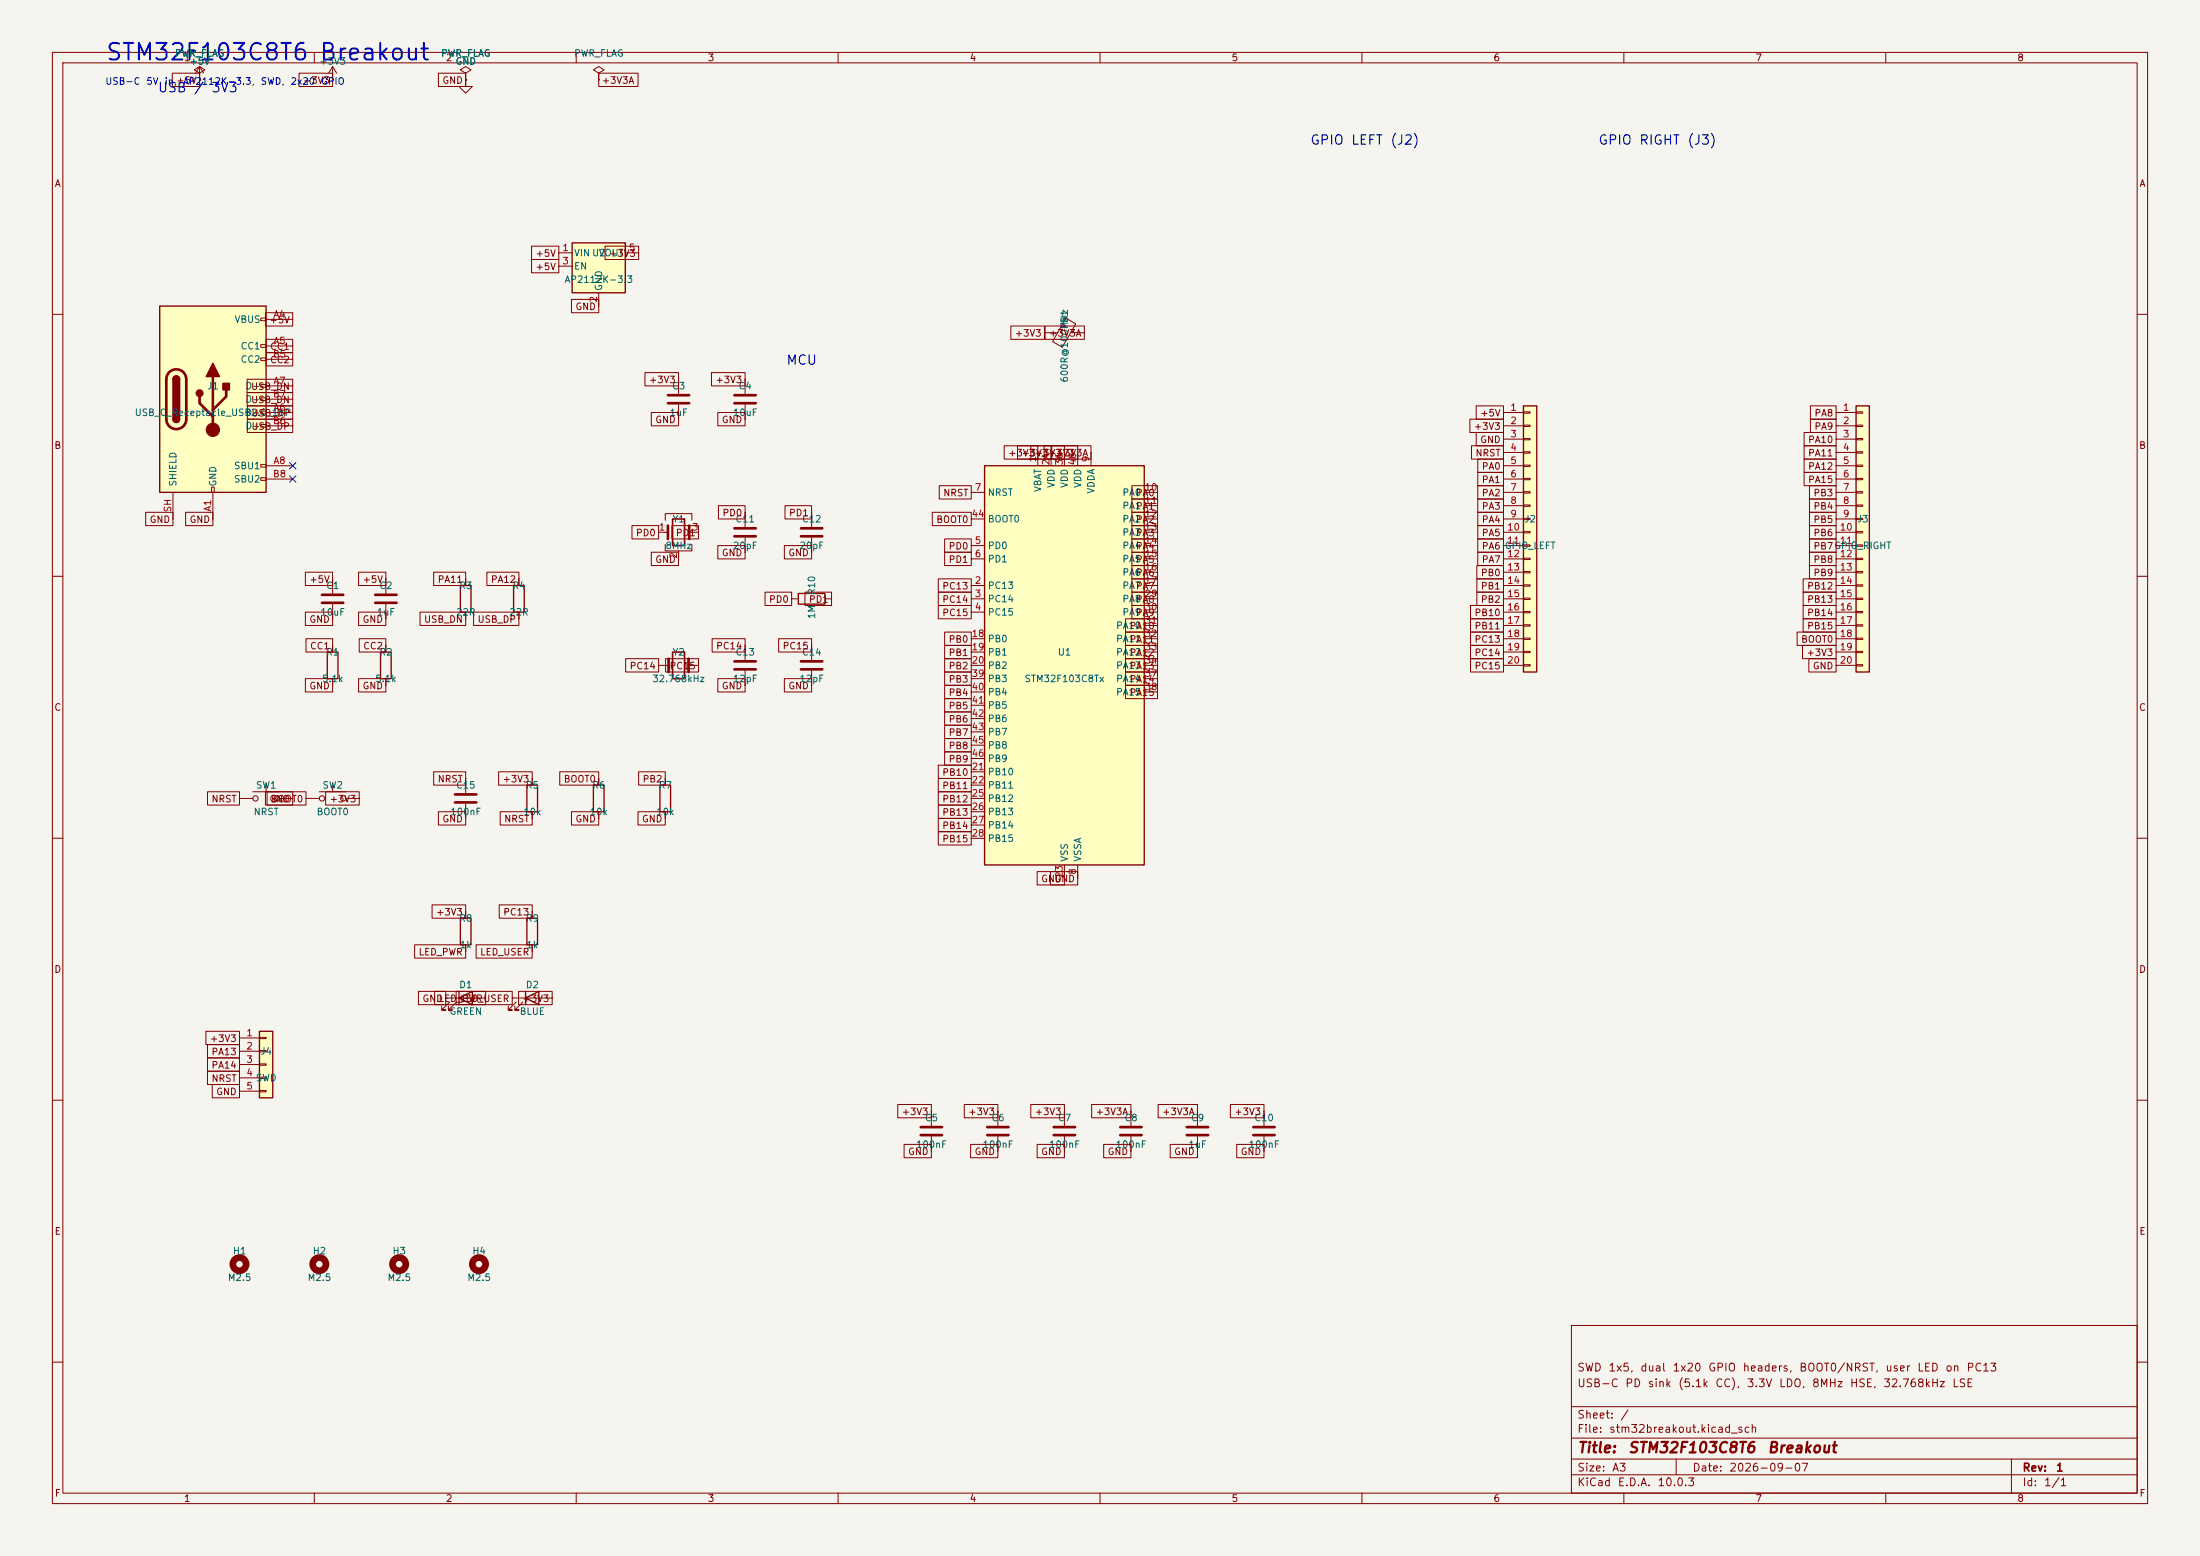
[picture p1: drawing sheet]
<svg xmlns="http://www.w3.org/2000/svg" width="420mm" height="297mm" viewBox="0 0 420 297" stroke-linecap="round" stroke-linejoin="round" font-family="sans-serif">
<path d="M0 0h420v297h-420z" fill="#f5f4ef" stroke="#f5f4ef" stroke-width=".19"/>
<g fill="none" stroke="#840000" stroke-width=".19">
<path d="M10 10h400v277h-400zM12 12h396v273h-396zM60 10v2M110 10v2M160 10v2M210 10v2M260 10v2M310 10v2M360 10v2M10 60h2M408 60h2M10 110h2"/>
<path d="M408 110h2M10 160h2M408 160h2M10 210h2M408 210h2M300 253h108v32h-108zM10 260h2M300 278.5h108M300 274.5h108M300 268.5h108M320 278.5v3M384 278.5v6.5"/>
<path d="M408 260h2M60 285v2M110 285v2M160 285v2M210 285v2M260 285v2M300 281.5h108M310 285v2M360 285v2"/>
</g>
<path d="M290.8 77.5h2.6v50.8h-2.6z" fill="#ffffc2"/>
<path d="M290.8 77.5h2.6v50.8h-2.6zM62.5 124.5h2v5h-2zM100.6 149.9h2v5h-2z" fill="none" stroke="#840000" stroke-width=".25"/>
<g fill="none" stroke="#840000" stroke-width=".19">
<path d="M38.1 14l1-.7-1-.6-1 .6 1 .7v1.2M38.1 15.2h.1M38.1 12.7l-.8 1.3M38.1 12.7l.8 1.3M38.1 12.7v2.5M63.5 15.2h.1M63.5 12.7l-.8 1.3M63.5 12.7l.8 1.3M63.5 12.7v2.5M287 78.7h3.8M290.8 78.6h1.3v.3h-1.3zM287 81.3h3.8"/>
<path d="M287 83.8h3.8M287 86.4h3.8M287 88.9h3.8M287 91.4h3.8M287 94h3.8M287 96.5h3.8M287 99.1h3.8M290.8 81.2h1.3v.2h-1.3zM290.8 83.7h1.3v.2h-1.3zM290.8 86.2h1.3v.3h-1.3zM290.8 88.8h1.3v.2h-1.3zM290.8 91.3h1.3v.3h-1.3z"/>
<path d="M290.8 93.9h1.3v.2h-1.3zM290.8 96.4h1.3v.2h-1.3zM290.8 98.9h1.3v.3h-1.3zM73.7 110.5v2.8M73.7 115.3v2.8M287 101.6h3.8M287 104.1h3.8M287 106.7h3.8M287 109.2h3.8M287 111.8h3.8M287 114.3h3.8M287 116.8h3.8"/>
<path d="M287 119.4h3.8M290.8 101.5h1.3v.2h-1.3zM290.8 104h1.3v.3h-1.3zM290.8 106.6h1.3v.2h-1.3zM290.8 109.1h1.3v.2h-1.3zM290.8 111.6h1.3v.3h-1.3zM290.8 114.2h1.3v.2h-1.3zM290.8 116.7h1.3v.3h-1.3zM290.8 119.3h1.3v.2h-1.3zM63.5 123.2v1.3M63.5 129.5v1.3M142.2 123.2v2.8"/>
<path d="M142.2 128v2.8M287 121.9h3.8M287 124.5h3.8M287 127h3.8M290.8 121.8h1.3v.2h-1.3zM290.8 124.3h1.3v.3h-1.3zM290.8 126.9h1.3v.2h-1.3zM101.6 148.6v1.3M101.6 154.9v1.3M190.5 212.1v2.8M190.5 216.9v2.8M203.2 212.1v2.8"/>
<path d="M203.2 216.9v2.8M215.9 212.1v2.8M215.9 216.9v2.8"/>
</g>
<path d="M71.6 113.5h4.1M71.6 115.1h4.1M140.2 126.2h4.1M140.2 127.8h4.1M188.5 215.1h4M188.5 216.7h4M201.2 215.1h4M201.2 216.7h4M213.9 215.1h4M213.9 216.7h4" fill="none" stroke="#840000" stroke-width=".51"/>
<path d="M109.2 46.4h10.2v9.5h-10.2z" fill="#ffffc2"/>
<path d="M109.2 46.4h10.2v9.5h-10.2zM152.4 113.3h5.1v2h-5.1zM72.6 124.5h2.1v5h-2.1z" fill="none" stroke="#840000" stroke-width=".25"/>
<path d="M106.7 48.3h2.5M106.7 50.8h2.5M114.3 55.9v2.5M119.4 48.3h2.5M151.1 114.3h1.3M157.5 114.3h1.2M73.7 123.2v1.3M73.7 129.5v1.3M88.9 148.6v2.8M88.9 153.4v2.8M177.8 212.1v2.8M177.8 216.9v2.8" fill="none" stroke="#840000" stroke-width=".19"/>
<path d="M86.9 151.6h4M86.9 153.2h4M175.8 215.1h4M175.8 216.7h4" fill="none" stroke="#840000" stroke-width=".51"/>
<path d="M188 88.9h30.4v76.2h-30.4z" fill="#ffffc2"/>
<path d="M188 88.9h30.4v76.2h-30.4z" fill="none" stroke="#840000" stroke-width=".25"/>
<g fill="none" stroke="#840000" stroke-width=".19">
<path d="M185.4 94h2.6M185.4 99.1h2.6M198.1 86.4v2.5M200.7 86.4v2.5M203.2 86.4v2.5M205.7 86.4v2.5M208.3 86.4v2.5M218.4 94h2.6M218.4 96.5h2.6M218.4 99.1h2.6M185.4 111.8h2.6M185.4 114.3h2.6"/>
<path d="M185.4 116.8h2.6M185.4 104.1h2.6M185.4 106.7h2.6M218.4 111.8h2.6M218.4 114.3h2.6M218.4 116.8h2.6M218.4 104.1h2.6M218.4 106.7h2.6M218.4 101.6h2.6M218.4 109.2h2.6M218.4 119.4h2.6M125.7 127h1.9"/>
<path d="M131.4 127h1.9M185.4 121.9h2.6M185.4 124.5h2.6M185.4 127h2.6M185.4 129.5h2.6M185.4 132.1h2.6M185.4 134.6h2.6M185.4 137.2h2.6M185.4 139.7h2.6M218.4 121.9h2.6M218.4 124.5h2.6M218.4 127h2.6"/>
<path d="M218.4 129.5h2.6M218.4 132.1h2.6M185.4 147.3h2.6M185.4 149.9h2.6M185.4 152.4h2.6M185.4 154.9h2.6M185.4 157.5h2.6M185.4 142.2h2.6M185.4 144.8h2.6M185.4 160h2.6M203.2 165.1v2.5M205.7 165.1v2.5"/>
</g>
<path d="M127.6 125.7v2.6M131.4 125.7v2.6" fill="none" stroke="#840000" stroke-width=".51"/>
<path d="M128.4 124.5h2.3v5h-2.3z" fill="none" stroke="#840000" stroke-width=".3"/>
<path d="M30.5 58.4h20.3v35.6h-20.3z" fill="#ffffc2"/>
<g fill="none" stroke="#840000" stroke-width=".19">
<path d="M49.8 60.7h1v.5h-1zM49.8 65.8h1v.5h-1zM49.8 68.3h1v.5h-1zM49.8 73.4h1v.5h-1zM49.8 75.9h1v.6h-1zM49.8 78.5h1v.5h-1zM50.8 61h5.1M50.8 66h5.1M50.8 78.7h5.1M50.8 73.7h5.1M50.8 68.6h5.1M50.8 76.2h5.1"/>
<path d="M33 94v5.1M40.4 93h.5v1h-.5zM40.6 94v5.1M49.8 81h1v.5h-1zM49.8 88.6h1v.6h-1zM49.8 91.2h1v.5h-1zM50.8 88.9h5.1M50.8 81.3h5.1M50.8 91.4h5.1M127 99.3v-1.3h5.1v1.3M125.7 101.6h1.8M127 103.9v1.3h5.1v-1.3"/>
<path d="M129.5 105.2v1.5M131.6 101.6h1.7"/>
</g>
<path d="M30.5 58.4h20.3v35.6h-20.3zM33 72.4a.64 .64 0 0 1 .7-.6 .64 .64 0 0 1 .6 .6M33 80a.64 .64 0 0 0 .7 .6 .64 .64 0 0 0 .6-.6" fill="none" stroke="#840000" stroke-width=".25"/>
<path d="M32.3 71.1a1.9 1.9 0 0 1 2.1-.5 1.9 1.9 0 0 1 1.2 1.8v7.6a1.91 1.91 0 0 1-1.9 1.9 1.91 1.91 0 0 1-2-1.9l.1-7.8 .1-.6zM38.1 75.7v1.3l2.5 2.5M40.6 71.9v10.1M43.2 74.4v1.3l-2.6 2.5M127.5 100.3v2.6M131.6 100.3v2.6" fill="none" stroke="#840000" stroke-width=".51"/>
<g fill="#840000" stroke="#840000" stroke-width=".25">
<path d="M33 72.4h1.3v7.6h-1.3z"/>
<path d="M33.2 71.9a.64 .64 0 0 1 .7-.1 .64 .64 0 0 1 .4 .6h-1.3z"/>
<path d="M33 80h1.3a.64 .64 0 0 1-.6 .6 .64 .64 0 0 1-.7-.6z"/>
<path d="M40.6 69.3l1.3 2.6h-2.5z"/>
<path d="M42.5 73.2h1.3v1.2h-1.3z"/>
<circle cx="38.1" cy="75.1" r=".63"/>
</g>
<circle cx="40.6" cy="82" r="1.27" fill="#840000" stroke="#840000" stroke-width=".19"/>
<path d="M128.4 99.1h2.3v5h-2.3z" fill="none" stroke="#840000" stroke-width=".3"/>
<path d="M354.3 77.5h2.6v50.8h-2.6z" fill="#ffffc2"/>
<path d="M354.3 77.5h2.6v50.8h-2.6zM87.9 111.8h2v5h-2zM98 111.8h2.1v5h-2.1zM113.3 149.9h2v5h-2zM126 149.9h2v5h-2zM87.9 175.3h2v5h-2zM100.6 175.3h2v5h-2zM100.3 190.5l2.6-1.3v2.6zM100.3 189.2v2.6" fill="none" stroke="#840000" stroke-width=".25"/>
<g fill="none" stroke="#840000" stroke-width=".19">
<path d="M88.9 15.2v1.3h1.3l-1.3 1.3-1.3-1.3h1.3M88.9 15.2h.1M88.9 14l1-.7-1-.6-1 .6 1 .7v1.2M114.3 14l1-.7-1-.6-1 .6 1 .7v1.2M114.3 15.2h.1M129.5 72.4v2.8M129.5 77.2v2.8M142.2 72.4v2.8M142.2 77.2v2.8M199.4 63.5h2.5M203.5 60.7l1.9 1.1-2.6 4.5-1.9-1.1zM204.4 63.5h2.6"/>
<path d="M350.5 78.7h3.8M354.3 78.6h1.3v.3h-1.3zM142.2 97.8v2.8M154.9 97.8v2.8M350.5 81.3h3.8M350.5 83.8h3.8M350.5 86.4h3.8M350.5 88.9h3.8M350.5 91.4h3.8M350.5 94h3.8M350.5 96.5h3.8M350.5 99.1h3.8"/>
<path d="M354.3 81.2h1.3v.2h-1.3zM354.3 83.7h1.3v.2h-1.3zM354.3 86.2h1.3v.3h-1.3zM354.3 88.8h1.3v.2h-1.3zM354.3 91.3h1.3v.3h-1.3zM354.3 93.9h1.3v.2h-1.3zM354.3 96.4h1.3v.2h-1.3zM354.3 98.9h1.3v.3h-1.3zM63.5 110.5v2.8M63.5 115.3v2.8M88.9 110.5v1.3M88.9 116.8v1.3"/>
<path d="M99.1 110.5v1.3M99.1 116.8v1.3M142.2 102.6v2.8M154.9 102.6v2.8M350.5 101.6h3.8M350.5 104.1h3.8M350.5 106.7h3.8M350.5 109.2h3.8M350.5 111.8h3.8M350.5 114.3h3.8M350.5 116.8h3.8M350.5 119.4h3.8"/>
<path d="M354.3 101.5h1.3v.2h-1.3zM354.3 104h1.3v.3h-1.3zM354.3 106.6h1.3v.2h-1.3zM354.3 109.1h1.3v.2h-1.3zM354.3 111.6h1.3v.3h-1.3zM354.3 114.2h1.3v.2h-1.3zM354.3 116.7h1.3v.3h-1.3zM354.3 119.3h1.3v.2h-1.3zM154.9 123.2v2.8M154.9 128v2.8M350.5 121.9h3.8M350.5 124.5h3.8"/>
<path d="M350.5 127h3.8M354.3 121.8h1.3v.2h-1.3zM354.3 124.3h1.3v.3h-1.3zM354.3 126.9h1.3v.2h-1.3zM45.7 152.4h2.6M48.3 151.1h5M50.8 149.4v1.7M53.3 152.4h2.6M58.4 152.4h2.6M61 151.1h5M63.5 149.4v1.7M66 152.4h2.6"/>
<path d="M114.3 148.6v1.3M114.3 154.9v1.3M127 148.6v1.3M127 154.9v1.3M88.9 174v1.3M101.6 174v1.3M88.9 180.3v1.3M97.8 190.5h7.6M98.6 191.3l-1.6 1.5h.8h-.8v-.8M99.8 191.3l-1.5 1.5h.8h-.8v-.8M101.6 180.3v1.3M228.6 212.1v2.8"/>
<path d="M228.6 216.9v2.8M241.3 212.1v2.8M241.3 216.9v2.8"/>
<circle cx="48.8" cy="152.4" r=".51"/>
<circle cx="52.8" cy="152.4" r=".51"/>
<circle cx="61.5" cy="152.4" r=".51"/>
<circle cx="65.5" cy="152.4" r=".51"/>
</g>
<g fill="none" stroke="#840000" stroke-width=".51">
<path d="M127.5 75.4h4.1M127.5 77h4.1M140.2 75.4h4.1M140.2 77h4.1M61.5 113.5h4M61.5 115.1h4M140.2 100.8h4.1M140.2 102.4h4.1M152.9 100.8h4.1M152.9 102.4h4.1M152.9 126.2h4.1M152.9 127.8h4.1"/>
<path d="M226.6 215.1h4M226.6 216.7h4M239.3 215.1h4M239.3 216.7h4"/>
</g>
<circle cx="91.4" cy="241.3" r="1.27" fill="none" stroke="#840000" stroke-width="1.3"/>
<path d="M49.5 196.9h2.6v12.7h-2.6z" fill="#ffffc2"/>
<path d="M49.5 196.9h2.6v12.7h-2.6zM87.6 190.5l2.6-1.3v2.6zM87.6 189.2v2.6" fill="none" stroke="#840000" stroke-width=".25"/>
<g fill="none" stroke="#840000" stroke-width=".19">
<path d="M32.9 14h5.2v2.5h-5.2zM38.1 15.2h.1M57.1 14h6.4v2.5h-6.4zM83.7 14h5.2v2.5h-5.2zM88.9 15.2h.1M114.3 14h7.5v2.5h-7.5zM50.7 59.7h5.2v2.5h-5.2zM101.5 47h5.2v2.5h-5.2zM101.5 49.5h5.2v2.6h-5.2zM109.1 57.1h5.2v2.6h-5.2zM115.5 47h6.4v2.5h-6.4zM47.2 74.9h8.7v2.6h-8.7z"/>
<path d="M47.2 72.4h8.7v2.5h-8.7zM47.2 77.5h8.7v2.5h-8.7zM50.8 64.8h5.1v2.5h-5.1zM50.8 67.3h5.1v2.6h-5.1zM123.1 71.1h6.4v2.6h-6.4zM124.3 78.7h5.2v2.6h-5.2zM135.8 71.1h6.4v2.6h-6.4zM137 78.7h5.2v2.6h-5.2zM193 62.2h6.4v2.6h-6.4zM199.5 62.2h7.5v2.6h-7.5zM281.8 77.5h5.2v2.5h-5.2zM345.6 77.5h4.9v2.5h-4.9z"/>
<path d="M27.8 97.8h5.2v2.5h-5.2zM35.4 97.8h5.2v2.5h-5.2zM47.2 80h8.7v2.6h-8.7zM137.2 96.5h5v2.6h-5zM149.9 96.5h5v2.6h-5zM178 97.8h7.4v2.5h-7.4zM179.3 92.7h6.1v2.6h-6.1zM191.7 85.1h6.4v2.5h-6.4zM194.2 85.1h6.5v2.5h-6.5zM196.8 85.1h6.4v2.5h-6.4zM199.3 85.1h6.4v2.5h-6.4zM200.8 85.1h7.5v2.5h-7.5z"/>
<path d="M216.1 97.8h4.9v2.5h-4.9zM216.1 92.7h4.9v2.6h-4.9zM216.1 95.2h4.9v2.6h-4.9zM280.6 80h6.4v2.6h-6.4zM280.9 85.1h6.1v2.5h-6.1zM281.8 82.5h5.2v2.6h-5.2zM282.1 97.8h4.9v2.5h-4.9zM282.1 92.7h4.9v2.6h-4.9zM282.1 95.2h4.9v2.6h-4.9zM282.1 87.6h4.9v2.6h-4.9zM282.1 90.2h4.9v2.5h-4.9zM344.4 82.5h6.1v2.6h-6.1z"/>
<path d="M344.4 85.1h6.1v2.5h-6.1zM344.4 87.6h6.1v2.6h-6.1zM344.4 90.2h6.1v2.5h-6.1zM345.4 92.7h5.1v2.6h-5.1zM345.4 95.2h5.1v2.6h-5.1zM345.4 97.8h5.1v2.5h-5.1zM345.6 80h4.9v2.6h-4.9zM58.3 109.2h5.2v2.6h-5.2zM58.3 116.8h5.2v2.6h-5.2zM68.5 116.8h5.2v2.6h-5.2zM68.5 109.2h5.2v2.6h-5.2zM80.2 116.8h8.7v2.6h-8.7z"/>
<path d="M82.8 109.2h6.1v2.6h-6.1zM90.4 116.8h8.7v2.6h-8.7zM92.9 109.2h6.2v2.6h-6.2zM120.6 100.3h5.1v2.6h-5.1zM124.3 105.4h5.2v2.6h-5.2zM128.3 100.3h5v2.6h-5zM137 104.1h5.2v2.6h-5.2zM146 113h5.1v2.6h-5.1zM149.7 104.1h5.2v2.6h-5.2zM153.7 113h5v2.6h-5zM179.1 113h6.3v2.6h-6.3zM179.1 115.6h6.3v2.5h-6.3z"/>
<path d="M179.1 110.5h6.3v2.5h-6.3zM180.3 105.4h5.1v2.6h-5.1zM180.3 102.9h5.1v2.5h-5.1zM214.9 118.1h6.1v2.6h-6.1zM216.1 110.5h4.9v2.5h-4.9zM216.1 113h4.9v2.6h-4.9zM216.1 115.6h4.9v2.5h-4.9zM216.1 100.3h4.9v2.6h-4.9zM216.1 105.4h4.9v2.6h-4.9zM216.1 102.9h4.9v2.5h-4.9zM216.1 107.9h4.9v2.6h-4.9zM280.7 115.6h6.3v2.5h-6.3z"/>
<path d="M280.7 118.1h6.3v2.6h-6.3zM281.9 107.9h5.1v2.6h-5.1zM281.9 110.5h5.1v2.5h-5.1zM281.9 113h5.1v2.6h-5.1zM282.1 105.4h4.9v2.6h-4.9zM282.1 100.3h4.9v2.6h-4.9zM282.1 102.9h4.9v2.5h-4.9zM344.2 118.1h6.3v2.6h-6.3zM344.2 110.5h6.3v2.5h-6.3zM344.2 113h6.3v2.6h-6.3zM344.2 115.6h6.3v2.5h-6.3zM345.4 100.3h5.1v2.6h-5.1z"/>
<path d="M345.4 102.9h5.1v2.5h-5.1zM345.4 107.9h5.1v2.6h-5.1zM345.4 105.4h5.1v2.6h-5.1zM58.3 129.5h5.2v2.6h-5.2zM58.4 121.9h5.1v2.6h-5.1zM68.5 129.5h5.2v2.6h-5.2zM68.6 121.9h5.1v2.6h-5.1zM119.4 125.7h6.3v2.6h-6.3zM127.1 125.7h6.2v2.6h-6.2zM135.9 121.9h6.3v2.6h-6.3zM137 129.5h5.2v2.6h-5.2zM148.6 121.9h6.3v2.6h-6.3z"/>
<path d="M149.7 129.5h5.2v2.6h-5.2zM180.3 125.7h5.1v2.6h-5.1zM180.3 120.6h5.1v2.6h-5.1zM180.3 123.2h5.1v2.5h-5.1zM180.3 128.3h5.1v2.5h-5.1zM180.3 130.8h5.1v2.6h-5.1zM180.3 133.3h5.1v2.6h-5.1zM180.3 135.9h5.1v2.5h-5.1zM180.3 138.4h5.1v2.6h-5.1zM214.9 120.6h6.1v2.6h-6.1zM214.9 123.2h6.1v2.5h-6.1zM214.9 125.7h6.1v2.6h-6.1z"/>
<path d="M214.9 128.3h6.1v2.5h-6.1zM214.9 130.8h6.1v2.6h-6.1zM280.7 120.6h6.3v2.6h-6.3zM280.7 123.2h6.3v2.5h-6.3zM280.7 125.7h6.3v2.6h-6.3zM343.1 120.6h7.4v2.6h-7.4zM344.1 123.2h6.4v2.5h-6.4zM345.3 125.7h5.2v2.6h-5.2zM39.6 151.1h6.1v2.6h-6.1zM50.7 151.1h5.2v2.6h-5.2zM51 151.1h7.4v2.6h-7.4zM62.2 151.1h6.4v2.6h-6.4z"/>
<path d="M82.8 147.3h6.1v2.6h-6.1zM83.7 154.9h5.2v2.6h-5.2zM95.2 147.3h6.4v2.6h-6.4zM95.5 154.9h6.1v2.6h-6.1zM106.9 147.3h7.4v2.6h-7.4zM109.1 154.9h5.2v2.6h-5.2zM121.8 154.9h5.2v2.6h-5.2zM121.9 147.3h5.1v2.6h-5.1zM179.1 156.2h6.3v2.6h-6.3zM179.1 158.7h6.3v2.6h-6.3zM179.1 146h6.3v2.6h-6.3zM179.1 148.6h6.3v2.5h-6.3z"/>
<path d="M179.1 151.1h6.3v2.6h-6.3zM179.1 153.7h6.3v2.5h-6.3zM180.3 143.5h5.1v2.6h-5.1zM180.3 141h5.1v2.5h-5.1zM82.5 172.7h6.4v2.6h-6.4zM95.3 172.7h6.3v2.6h-6.3zM198 166.4h5.2v2.5h-5.2zM200.5 166.4h5.2v2.5h-5.2zM39.3 196.8h6.4v2.6h-6.4zM39.6 199.4h6.1v2.5h-6.1zM45.7 198.1h3.8M49.5 198h1.3v.2h-1.3z"/>
<path d="M79.2 180.3h9.7v2.6h-9.7zM79.9 189.2h5.2v2.6h-5.2zM83 189.2h9.7v2.6h-9.7zM85.1 190.5h7.6M85.9 191.3l-1.6 1.5h.8h-.8v-.8M87.1 189.2h10.7v2.6h-10.7zM87.1 191.3l-1.5 1.5h.8h-.8v-.8M90.9 180.3h10.7v2.6h-10.7zM99 189.2h6.4v2.6h-6.4zM39.6 201.9h6.1v2.6h-6.1zM39.6 204.5h6.1v2.5h-6.1zM40.5 207h5.2v2.6h-5.2z"/>
<path d="M45.7 200.7h3.8M45.7 203.2h3.8M45.7 205.7h3.8M45.7 208.3h3.8M49.5 200.5h1.3v.3h-1.3zM49.5 203.1h1.3v.2h-1.3zM49.5 205.6h1.3v.3h-1.3zM49.5 208.2h1.3v.2h-1.3zM171.4 210.8h6.4v2.6h-6.4zM172.6 218.4h5.2v2.6h-5.2zM184.1 210.8h6.4v2.6h-6.4zM185.3 218.4h5.2v2.6h-5.2z"/>
<path d="M196.8 210.8h6.4v2.6h-6.4zM198 218.4h5.2v2.6h-5.2zM208.4 210.8h7.5v2.6h-7.5zM210.7 218.4h5.2v2.6h-5.2zM221.1 210.8h7.5v2.6h-7.5zM223.4 218.4h5.2v2.6h-5.2zM234.9 210.8h6.4v2.6h-6.4zM236.1 218.4h5.2v2.6h-5.2z"/>
</g>
<g fill="none" stroke="#840000" stroke-width="1.3">
<circle cx="45.7" cy="241.3" r="1.27"/>
<circle cx="61" cy="241.3" r="1.27"/>
<circle cx="76.2" cy="241.3" r="1.27"/>
</g>
<path d="M55.3 88.3l1.2 1.2M55.3 90.8l1.2 1.2M56.5 88.3l-1.2 1.2M56.5 90.8l-1.2 1.2" fill="none" stroke="#000084" stroke-width=".19"/>
<text font-size="3.2" fill="#0000c2" x="20" y="12.3">STM32F103C8T6 Breakout</text>
<g font-size="2" fill="#840000">
<text x="301" y="277.8">Title:</text>
<text x="310.7" y="277.8">STM32F103C8T6</text>
<text x="337.3" y="277.8">Breakout</text>
</g>
<g font-size="1.8" fill="#0000c2">
<text x="30" y="18.1">USB / 3V3</text>
<text x="250" y="28.1">GPIO LEFT (J2)</text>
<text x="305" y="28.1">GPIO RIGHT (J3)</text>
<text x="150" y="70.1">MCU</text>
</g>
<g font-size="1.5" fill="#840000">
<text x="301" y="262.1">SWD</text>
<text x="306.9" y="262.1">1x5,</text>
<text x="313" y="262.1">dual</text>
<text x="319.2" y="262.1">1x20</text>
<text x="326" y="262.1">GPIO</text>
<text x="332.6" y="262.1">headers,</text>
<text x="343.4" y="262.1">BOOT0/NRST,</text>
<text x="359.8" y="262.1">user</text>
<text x="365.9" y="262.1">LED</text>
<text x="371.3" y="262.1">on</text>
<text x="375.3" y="262.1">PC13</text>
<text x="301" y="265.1">USB-C</text>
<text x="310.1" y="265.1">PD</text>
<text x="314.4" y="265.1">sink</text>
<text x="320.2" y="265.1">(5.1k</text>
<text x="327.3" y="265.1">CC),</text>
<text x="333.3" y="265.1">3.3V</text>
<text x="339.5" y="265.1">LDO,</text>
<text x="345.8" y="265.1">8MHz</text>
<text x="353" y="265.1">HSE,</text>
<text x="359.4" y="265.1">32.768kHz</text>
<text x="372.6" y="265.1">LSE</text>
<text x="301" y="273.8">File:</text>
<text x="301" y="271.1">Sheet:</text>
<text x="307.1" y="273.8">stm32breakout.kicad_sch</text>
<text x="309.2" y="271.1">/</text>
<text x="301" y="281.2">Size:</text>
<text x="307.6" y="281.2">A3</text>
<text x="323" y="281.2">Date:</text>
<text x="330" y="281.2">2026-09-07</text>
<text x="386" y="281.2">Rev:</text>
<text x="392.4" y="281.2">1</text>
<text x="301" y="284">KiCad</text>
<text x="308.7" y="284">E.D.A.</text>
<text x="316.3" y="284">10.0.3</text>
<text x="386" y="284">Id:</text>
<text x="390.1" y="284">1/1</text>
</g>
<g font-size="1.3" fill="#006464">
<text x="33.3" y="11.1">PWR_FLAG</text>
<text x="84.1" y="11.1">PWR_FLAG</text>
<text x="109.5" y="11.1">PWR_FLAG</text>
<text x="36.1" y="12.7">+5V</text>
<text x="60.9" y="12.7">+3V3</text>
<text x="86.9" y="12.7">GND</text>
<text x="109.5" y="49.2">VIN U2 +3V3</text>
<text x="109.5" y="51.8">EN</text>
<text x="114.2" y="49.2">VOUT</text>
<text x="107.7" y="54.3">AP2112K-3.3</text>
<text x="115.3" y="55.6" transform="rotate(-90 115.3 55.6)">GND</text>
<text x="44.7" y="61.9">VBUS</text>
<text x="204.2" y="62.8" transform="rotate(-90 204.2 62.8)">FB1</text>
<text x="45.8" y="67">CC1</text>
<text x="45.8" y="69.6">CC2</text>
<text x="39.4" y="74.6">J1</text>
<text x="46.7" y="74.6">D-</text>
<text x="46.7" y="77.2">D-</text>
<text x="128.2" y="74.6">C3</text>
<text x="140.9" y="74.6">C4</text>
<text x="204.2" y="73.1" transform="rotate(-90 204.2 73.1)">600R@100MHz</text>
<text x="25.6" y="79.7">USB_C_Receptacle_USB2.0_16P</text>
<text x="46.7" y="79.7">D+</text>
<text x="46.7" y="82.3">D+</text>
<text x="127.7" y="79.7">1uF</text>
<text x="139.8" y="79.7">10uF</text>
<text x="44.6" y="89.9">SBU1</text>
<text x="34" y="93" transform="rotate(-90 34 93)">SHIELD</text>
<text x="41.6" y="93" transform="rotate(-90 41.6 93)">GND</text>
<text x="44.6" y="92.4">SBU2</text>
<text x="188.5" y="95">NRST</text>
<text x="199.1" y="94" transform="rotate(-90 199.1 94)">VBAT</text>
<text x="201.6" y="93.2" transform="rotate(-90 201.6 93.2)">VDD</text>
<text x="204.2" y="93.2" transform="rotate(-90 204.2 93.2)">VDD</text>
<text x="206.7" y="93.2" transform="rotate(-90 206.7 93.2)">VDD</text>
<text x="209.3" y="94.3" transform="rotate(-90 209.3 94.3)">VDDA</text>
<text x="214.2" y="95">PA0</text>
<text x="128.3" y="100">Y1</text>
<text x="140.3" y="100">C11</text>
<text x="153" y="100">C12</text>
<text x="188.5" y="100">BOOT0</text>
<text x="214.2" y="97.5">PA1</text>
<text x="214.2" y="100">PA2</text>
<text x="290.9" y="100">J2</text>
<text x="354.4" y="100">J3</text>
<text x="126.9" y="105.1">8MHz</text>
<text x="139.8" y="105.1">20pF</text>
<text x="152.5" y="105.1">20pF</text>
<text x="188.5" y="105.1">PD0</text>
<text x="188.5" y="107.7">PD1</text>
<text x="214.2" y="102.6">PA3</text>
<text x="214.2" y="105.1">PA4</text>
<text x="214.2" y="107.7">PA5</text>
<text x="62.2" y="112.7">C1</text>
<text x="72.3" y="112.7">C2</text>
<text x="87.6" y="112.7">R3</text>
<text x="97.7" y="112.7">R4</text>
<text x="155.9" y="113.7" transform="rotate(-90 155.9 113.7)">R10</text>
<text x="188.5" y="112.7">PC13</text>
<text x="214.2" y="110.2">PA6</text>
<text x="214.2" y="112.7">PA7</text>
<text x="61.1" y="117.8">10uF</text>
<text x="71.8" y="117.8">1uF</text>
<text x="87" y="117.8">22R</text>
<text x="97.1" y="117.8">22R</text>
<text x="155.9" y="118.3" transform="rotate(-90 155.9 118.3)">1M</text>
<text x="188.5" y="115.3">PC14</text>
<text x="188.5" y="117.8">PC15</text>
<text x="214.2" y="115.3">PA8</text>
<text x="214.2" y="117.8">PA9</text>
<text x="62.2" y="125.4">R1</text>
<text x="72.3" y="125.4">R2</text>
<text x="128.3" y="125.4">Y2</text>
<text x="140.3" y="125.4">C13</text>
<text x="153" y="125.4">C14</text>
<text x="188.5" y="122.9">PB0</text>
<text x="188.5" y="125.4">PB1</text>
<text x="201.8" y="125.4">U1</text>
<text x="213" y="120.4">PA10</text>
<text x="213" y="122.9">PA11</text>
<text x="213" y="125.4">PA12</text>
<text x="61.4" y="130.5">5.1k</text>
<text x="71.5" y="130.5">5.1k</text>
<text x="124.4" y="130.5">32.768kHz</text>
<text x="139.8" y="130.5">12pF</text>
<text x="152.5" y="130.5">12pF</text>
<text x="188.5" y="128">PB2</text>
<text x="188.5" y="130.5">PB3</text>
<text x="195.5" y="130.5">STM32F103C8Tx</text>
<text x="213" y="128">PA13</text>
<text x="213" y="130.5">PA14</text>
<text x="188.5" y="133.1">PB4</text>
<text x="188.5" y="135.6">PB5</text>
<text x="213" y="133.1">PA15</text>
<text x="188.5" y="138.1">PB6</text>
<text x="188.5" y="140.7">PB7</text>
<text x="188.5" y="143.2">PB8</text>
<text x="188.5" y="148.3">PB10</text>
<text x="188.5" y="145.8">PB9</text>
<text x="48.3" y="155.9">NRST</text>
<text x="48.8" y="150.8">SW1</text>
<text x="60.3" y="155.9">BOOT0</text>
<text x="61.5" y="150.8">SW2</text>
<text x="85.9" y="155.9">100nF</text>
<text x="87" y="150.8">C15</text>
<text x="99.8" y="155.9">10k</text>
<text x="100.3" y="150.8">R5</text>
<text x="112.5" y="155.9">10k</text>
<text x="113" y="150.8">R6</text>
<text x="125.2" y="155.9">10k</text>
<text x="125.7" y="150.8">R7</text>
<text x="188.5" y="150.8">PB11</text>
<text x="188.5" y="153.4">PB12</text>
<text x="188.5" y="155.9">PB13</text>
<text x="188.5" y="158.5">PB14</text>
<text x="188.5" y="161">PB15</text>
<text x="204.2" y="164.6" transform="rotate(-90 204.2 164.6)">VSS</text>
<text x="206.7" y="164.6" transform="rotate(-90 206.7 164.6)">VSSA</text>
<text x="87.6" y="176.2">R8</text>
<text x="100.3" y="176.2">R9</text>
<text x="87.7" y="181.3">1k</text>
<text x="100.4" y="181.3">1k</text>
<text x="87.6" y="188.9">D1</text>
<text x="100.3" y="188.9">D2</text>
<text x="85.7" y="194">GREEN</text>
<text x="99.1" y="194">BLUE</text>
<text x="49.6" y="201.6">J4</text>
<text x="48.7" y="206.7">SWD</text>
<text x="176.5" y="214.3">C5</text>
<text x="189.2" y="214.3">C6</text>
<text x="201.9" y="214.3">C7</text>
<text x="214.6" y="214.3">C8</text>
<text x="227.3" y="214.3">C9</text>
<text x="239.4" y="214.3">C10</text>
<text x="174.8" y="219.4">100nF</text>
<text x="187.5" y="219.4">100nF</text>
<text x="200.2" y="219.4">100nF</text>
<text x="212.9" y="219.4">100nF</text>
<text x="226.8" y="219.4">1uF</text>
<text x="238.3" y="219.4">100nF</text>
<text x="44.3" y="239.7">H1</text>
<text x="59.6" y="239.7">H2</text>
<text x="74.8" y="239.7">H3</text>
<text x="90.1" y="239.7">H4</text>
<text x="43.4" y="244.8">M2.5</text>
<text x="58.6" y="244.8">M2.5</text>
<text x="73.9" y="244.8">M2.5</text>
<text x="89.1" y="244.8">M2.5</text>
</g>
<g font-size="1.3" fill="#840000">
<text x="35" y="12">1</text>
<text x="85" y="12">2</text>
<text x="135" y="12">3</text>
<text x="185" y="12">4</text>
<text x="235" y="12">5</text>
<text x="285" y="12">6</text>
<text x="335" y="12">7</text>
<text x="385" y="12">8</text>
<text x="57.7" y="16.3">+3V3</text>
<text x="84.3" y="16.3">GND</text>
<text x="114.8" y="16.3">+3V3A</text>
<text x="10.3" y="36">A</text>
<text x="408.3" y="36">A</text>
<text x="102.1" y="49.3">+5V</text>
<text x="102.1" y="51.9">+5V</text>
<text x="109.7" y="59.5">GND</text>
<text x="51.3" y="62">+5V</text>
<text x="193.6" y="64.6">+3V3</text>
<text x="200.2" y="64.6">+3V3A</text>
<text x="51.5" y="67.1">CC1</text>
<text x="51.5" y="69.6">CC2</text>
<text x="47.8" y="77.3">USB_DN</text>
<text x="47.8" y="74.7">USB_DN</text>
<text x="123.8" y="73.5">+3V3</text>
<text x="136.5" y="73.5">+3V3</text>
<text x="47.9" y="79.8">USB_DP</text>
<text x="47.9" y="82.3">USB_DP</text>
<text x="125" y="81.1">GND</text>
<text x="137.7" y="81.1">GND</text>
<text x="281.3" y="82.3">+3V3</text>
<text x="282.5" y="79.8">+5V</text>
<text x="346.3" y="79.8">PA8</text>
<text x="346.3" y="82.3">PA9</text>
<text x="10.3" y="86">B</text>
<text x="192.4" y="87.4">+3V3</text>
<text x="200" y="87.4">+3V3</text>
<text x="201.4" y="87.4">+3V3A</text>
<text x="281.6" y="87.4">NRST</text>
<text x="282.5" y="84.9">GND</text>
<text x="282.8" y="90">PA0</text>
<text x="345.1" y="84.9">PA10</text>
<text x="345.1" y="87.4">PA11</text>
<text x="345.1" y="90">PA12</text>
<text x="408.2" y="86">B</text>
<text x="180" y="95">NRST</text>
<text x="216.7" y="95">PA0</text>
<text x="282.8" y="95">PA2</text>
<text x="282.8" y="92.5">PA1</text>
<text x="345.1" y="92.5">PA15</text>
<text x="346.1" y="95">PB3</text>
<text x="28.5" y="100.1">GND</text>
<text x="36.1" y="100.1">GND</text>
<text x="137.8" y="98.9">PD0</text>
<text x="150.5" y="98.9">PD1</text>
<text x="178.6" y="100.1">BOOT0</text>
<text x="216.7" y="100.1">PA2</text>
<text x="216.7" y="97.6">PA1</text>
<text x="282.8" y="100.1">PA4</text>
<text x="282.8" y="97.6">PA3</text>
<text x="346.1" y="97.6">PB4</text>
<text x="346.1" y="100.1">PB5</text>
<text x="121.3" y="102.7">PD0</text>
<text x="125" y="107.7">GND</text>
<text x="128.9" y="102.7">PD1</text>
<text x="137.7" y="106.5">GND</text>
<text x="150.4" y="106.5">GND</text>
<text x="181" y="107.7">PD1</text>
<text x="181" y="105.2">PD0</text>
<text x="216.7" y="102.7">PA3</text>
<text x="216.7" y="107.7">PA5</text>
<text x="216.7" y="105.2">PA4</text>
<text x="282.8" y="107.7">PA7</text>
<text x="282.8" y="102.7">PA5</text>
<text x="282.8" y="105.2">PA6 GPIO_LEFT</text>
<text x="346.1" y="102.7">PB6</text>
<text x="346.1" y="105.2">PB7GPIO_RIGHT</text>
<text x="346.1" y="107.7">PB8</text>
<text x="59" y="111.6">+5V</text>
<text x="69.1" y="111.6">+5V</text>
<text x="83.4" y="111.6">PA11</text>
<text x="93.6" y="111.6">PA12</text>
<text x="179.8" y="112.8">PC13</text>
<text x="216.7" y="112.8">PA7</text>
<text x="216.7" y="110.3">PA6</text>
<text x="282.6" y="110.3">PB0</text>
<text x="282.6" y="112.8">PB1</text>
<text x="344.9" y="112.8">PB12</text>
<text x="346.1" y="110.3">PB9</text>
<text x="59" y="119.2">GND</text>
<text x="69.1" y="119.2">GND</text>
<text x="80.8" y="119.2">USB_DN</text>
<text x="91.1" y="119.2">USB_DP</text>
<text x="146.7" y="115.4">PD0</text>
<text x="154.3" y="115.4">PD1</text>
<text x="179.8" y="115.4">PC14</text>
<text x="179.8" y="117.9">PC15</text>
<text x="216.7" y="115.4">PA8</text>
<text x="216.7" y="117.9">PA9</text>
<text x="281.4" y="117.9">PB10</text>
<text x="282.6" y="115.4">PB2</text>
<text x="344.9" y="115.4">PB13</text>
<text x="344.9" y="117.9">PB14</text>
<text x="59.1" y="124.3">CC1</text>
<text x="69.2" y="124.3">CC2</text>
<text x="136.6" y="124.3">PC14</text>
<text x="149.3" y="124.3">PC15</text>
<text x="181" y="123">PB0</text>
<text x="181" y="125.5">PB1</text>
<text x="215.5" y="120.4">PA10</text>
<text x="215.5" y="123">PA11</text>
<text x="215.5" y="125.5">PA12</text>
<text x="281.4" y="120.4">PB11</text>
<text x="281.4" y="123">PC13</text>
<text x="281.4" y="125.5">PC14</text>
<text x="343.7" y="123">BOOT0</text>
<text x="344.8" y="125.5">+3V3</text>
<text x="344.9" y="120.4">PB15</text>
<text x="59" y="131.9">GND</text>
<text x="69.1" y="131.9">GND</text>
<text x="120.1" y="128.1">PC14</text>
<text x="127.7" y="128.1">PC15</text>
<text x="137.7" y="131.9">GND</text>
<text x="150.4" y="131.9">GND</text>
<text x="181" y="128.1">PB2</text>
<text x="181" y="130.6">PB3</text>
<text x="215.5" y="128.1">PA13</text>
<text x="215.5" y="130.6">PA14</text>
<text x="281.4" y="128.1">PC15</text>
<text x="346" y="128.1">GND</text>
<text x="10.3" y="136">C</text>
<text x="181" y="133.1">PB4</text>
<text x="181" y="135.7">PB5</text>
<text x="215.5" y="133.1">PA15</text>
<text x="408.2" y="136">C</text>
<text x="181" y="138.2">PB6</text>
<text x="181" y="140.8">PB7</text>
<text x="181" y="143.3">PB8</text>
<text x="83.4" y="149.7">NRST</text>
<text x="95.8" y="149.7">+3V3</text>
<text x="107.5" y="149.7">BOOT0</text>
<text x="122.6" y="149.7">PB2</text>
<text x="179.8" y="148.4">PB10</text>
<text x="181" y="145.8">PB9</text>
<text x="40.3" y="153.5">NRST</text>
<text x="51.3" y="153.5">GND</text>
<text x="51.6" y="153.5">BOOT0</text>
<text x="62.8" y="153.5">+3V3</text>
<text x="179.8" y="150.9">PB11</text>
<text x="179.8" y="153.5">PB12</text>
<text x="84.3" y="157.3">GND</text>
<text x="96.1" y="157.3">NRST</text>
<text x="109.7" y="157.3">GND</text>
<text x="122.4" y="157.3">GND</text>
<text x="179.8" y="158.5">PB14</text>
<text x="179.8" y="161.1">PB15</text>
<text x="179.8" y="156">PB13</text>
<text x="198.6" y="168.7">GND</text>
<text x="201.2" y="168.7">GND</text>
<text x="83.1" y="175.1">+3V3</text>
<text x="96" y="175.1">PC13</text>
<text x="10.3" y="186">D</text>
<text x="79.8" y="182.7">LED_PWR</text>
<text x="91.5" y="182.7">LED_USER</text>
<text x="408.2" y="186">D</text>
<text x="80.5" y="191.6">GND</text>
<text x="83.6" y="191.6">LED_PWR</text>
<text x="87.7" y="191.6">LED_USER</text>
<text x="99.7" y="191.6">+3V3</text>
<text x="40" y="199.2">+3V3</text>
<text x="40.3" y="201.7">PA13</text>
<text x="40.3" y="204.3">PA14</text>
<text x="40.3" y="206.8">NRST</text>
<text x="41.2" y="209.3">GND</text>
<text x="172" y="213.2">+3V3</text>
<text x="184.7" y="213.2">+3V3</text>
<text x="197.4" y="213.2">+3V3</text>
<text x="209.1" y="213.2">+3V3A</text>
<text x="221.8" y="213.2">+3V3A</text>
<text x="235.5" y="213.2">+3V3</text>
<text x="173.3" y="220.8">GND</text>
<text x="185.9" y="220.8">GND</text>
<text x="198.6" y="220.8">GND</text>
<text x="211.3" y="220.8">GND</text>
<text x="224" y="220.8">GND</text>
<text x="236.7" y="220.8">GND</text>
<text x="10.3" y="236">E</text>
<text x="408.3" y="236">E</text>
<text x="10.3" y="286">F</text>
<text x="35" y="287">1</text>
<text x="85" y="287">2</text>
<text x="135" y="287">3</text>
<text x="185" y="287">4</text>
<text x="235" y="287">5</text>
<text x="285" y="287">6</text>
<text x="335" y="287">7</text>
<text x="385" y="287">8</text>
<text x="408.3" y="286">F</text>
</g>
<g font-size="1.3" fill="#0000c2">
<text x="20" y="16.5">USB-C</text>
<text x="27.8" y="16.5">5V</text>
<text x="31.3" y="16.5">in,+5V</text>
<text x="34.8" y="16.5">AP2112K-3.3,</text>
<text x="49.7" y="16.5">SWD,</text>
<text x="55.4" y="16.5">2x20</text>
<text x="61.2" y="16.5">GPIO</text>
</g>
<g font-size="1.3" fill="#a90000">
<text x="107.2" y="48.2">1</text>
<text x="107.2" y="50.8">3</text>
<text x="119.9" y="48.2">5</text>
<text x="114.3" y="57.9" transform="rotate(-90 114.3 57.9)">2</text>
<text x="52.1" y="60.9">A4</text>
<text x="52" y="68.6">B5</text>
<text x="52.1" y="66">A5</text>
<text x="52" y="76.2">B7</text>
<text x="52.1" y="73.6">A7</text>
<text x="52" y="81.3">B6</text>
<text x="52.1" y="78.7">A6</text>
<text x="288.2" y="78.7">1</text>
<text x="288.2" y="81.3">2</text>
<text x="288.2" y="83.8">3</text>
<text x="351.7" y="78.7">1</text>
<text x="351.7" y="81.3">2</text>
<text x="351.7" y="83.8">3</text>
<text x="52.1" y="88.9">A8</text>
<text x="198.1" y="88.3" transform="rotate(-90 198.1 88.3)">1</text>
<text x="200.6" y="88.9" transform="rotate(-90 200.6 88.9)">24</text>
<text x="203.2" y="88.9" transform="rotate(-90 203.2 88.9)">36</text>
<text x="205.7" y="88.9" transform="rotate(-90 205.7 88.9)">48</text>
<text x="208.3" y="88.3" transform="rotate(-90 208.3 88.3)">9</text>
<text x="288.2" y="86.3">4</text>
<text x="288.2" y="88.9">5</text>
<text x="351.7" y="86.3">4</text>
<text x="351.7" y="88.9">5</text>
<text x="52" y="91.4">B8</text>
<text x="186" y="94">7</text>
<text x="218.4" y="94">10</text>
<text x="288.2" y="91.4">6</text>
<text x="288.2" y="94">7</text>
<text x="351.7" y="91.4">6</text>
<text x="351.7" y="94">7</text>
<text x="33" y="97.9" transform="rotate(-90 33 97.9)">SH</text>
<text x="40.6" y="97.8" transform="rotate(-90 40.6 97.8)">A1</text>
<text x="125.7" y="101.6">1</text>
<text x="132" y="101.6">3</text>
<text x="185.4" y="99">44</text>
<text x="218.4" y="96.5">11</text>
<text x="218.4" y="99">12</text>
<text x="218.4" y="101.6">13</text>
<text x="287.6" y="101.6">10</text>
<text x="288.2" y="96.5">8</text>
<text x="288.2" y="99">9</text>
<text x="351.1" y="101.6">10</text>
<text x="351.7" y="96.5">8</text>
<text x="351.7" y="99">9</text>
<text x="129.5" y="106.8" transform="rotate(-90 129.5 106.8)">2</text>
<text x="186" y="104.1">5</text>
<text x="186" y="106.7">6</text>
<text x="218.4" y="104.1">14</text>
<text x="218.4" y="106.7">15</text>
<text x="287.6" y="104.1">11</text>
<text x="287.6" y="106.7">12</text>
<text x="351.1" y="104.1">11</text>
<text x="351.1" y="106.7">12</text>
<text x="186" y="111.7">2</text>
<text x="218.4" y="109.2">16</text>
<text x="218.4" y="111.7">17</text>
<text x="287.6" y="109.2">13</text>
<text x="287.6" y="111.7">14</text>
<text x="351.1" y="109.2">13</text>
<text x="351.1" y="111.7">14</text>
<text x="186" y="114.3">3</text>
<text x="186" y="116.8">4</text>
<text x="218.4" y="114.3">29</text>
<text x="218.4" y="116.8">30</text>
<text x="218.4" y="119.4">31</text>
<text x="287.6" y="114.3">15</text>
<text x="287.6" y="116.8">16</text>
<text x="287.6" y="119.4">17</text>
<text x="351.1" y="114.3">15</text>
<text x="351.1" y="116.8">16</text>
<text x="351.1" y="119.4">17</text>
<text x="185.4" y="121.9">18</text>
<text x="185.4" y="124.4">19</text>
<text x="218.4" y="121.9">32</text>
<text x="218.4" y="124.4">33</text>
<text x="287.6" y="121.9">18</text>
<text x="287.6" y="124.4">19</text>
<text x="351.1" y="121.9">18</text>
<text x="351.1" y="124.4">19</text>
<text x="185.4" y="127">20</text>
<text x="185.4" y="129.5">39</text>
<text x="218.4" y="127">34</text>
<text x="218.4" y="129.5">37</text>
<text x="287.6" y="127">20</text>
<text x="351.1" y="127">20</text>
<text x="185.4" y="132.1">40</text>
<text x="185.4" y="134.6">41</text>
<text x="185.4" y="137.1">42</text>
<text x="218.4" y="132.1">38</text>
<text x="185.4" y="139.7">43</text>
<text x="185.4" y="142.2">45</text>
<text x="185.4" y="147.3">21</text>
<text x="185.4" y="149.8">22</text>
<text x="185.4" y="144.8">46</text>
<text x="185.4" y="152.4">25</text>
<text x="185.4" y="154.9">26</text>
<text x="185.4" y="157.5">27</text>
<text x="185.4" y="160">28</text>
<text x="203.2" y="167.7" transform="rotate(-90 203.2 167.7)">23</text>
<text x="205.7" y="167.1" transform="rotate(-90 205.7 167.1)">8</text>
<text x="46.9" y="198.1">1</text>
<text x="46.9" y="200.6">2</text>
<text x="46.9" y="203.2">3</text>
<text x="46.9" y="205.7">4</text>
<text x="46.9" y="208.3">5</text>
</g>
</svg>
